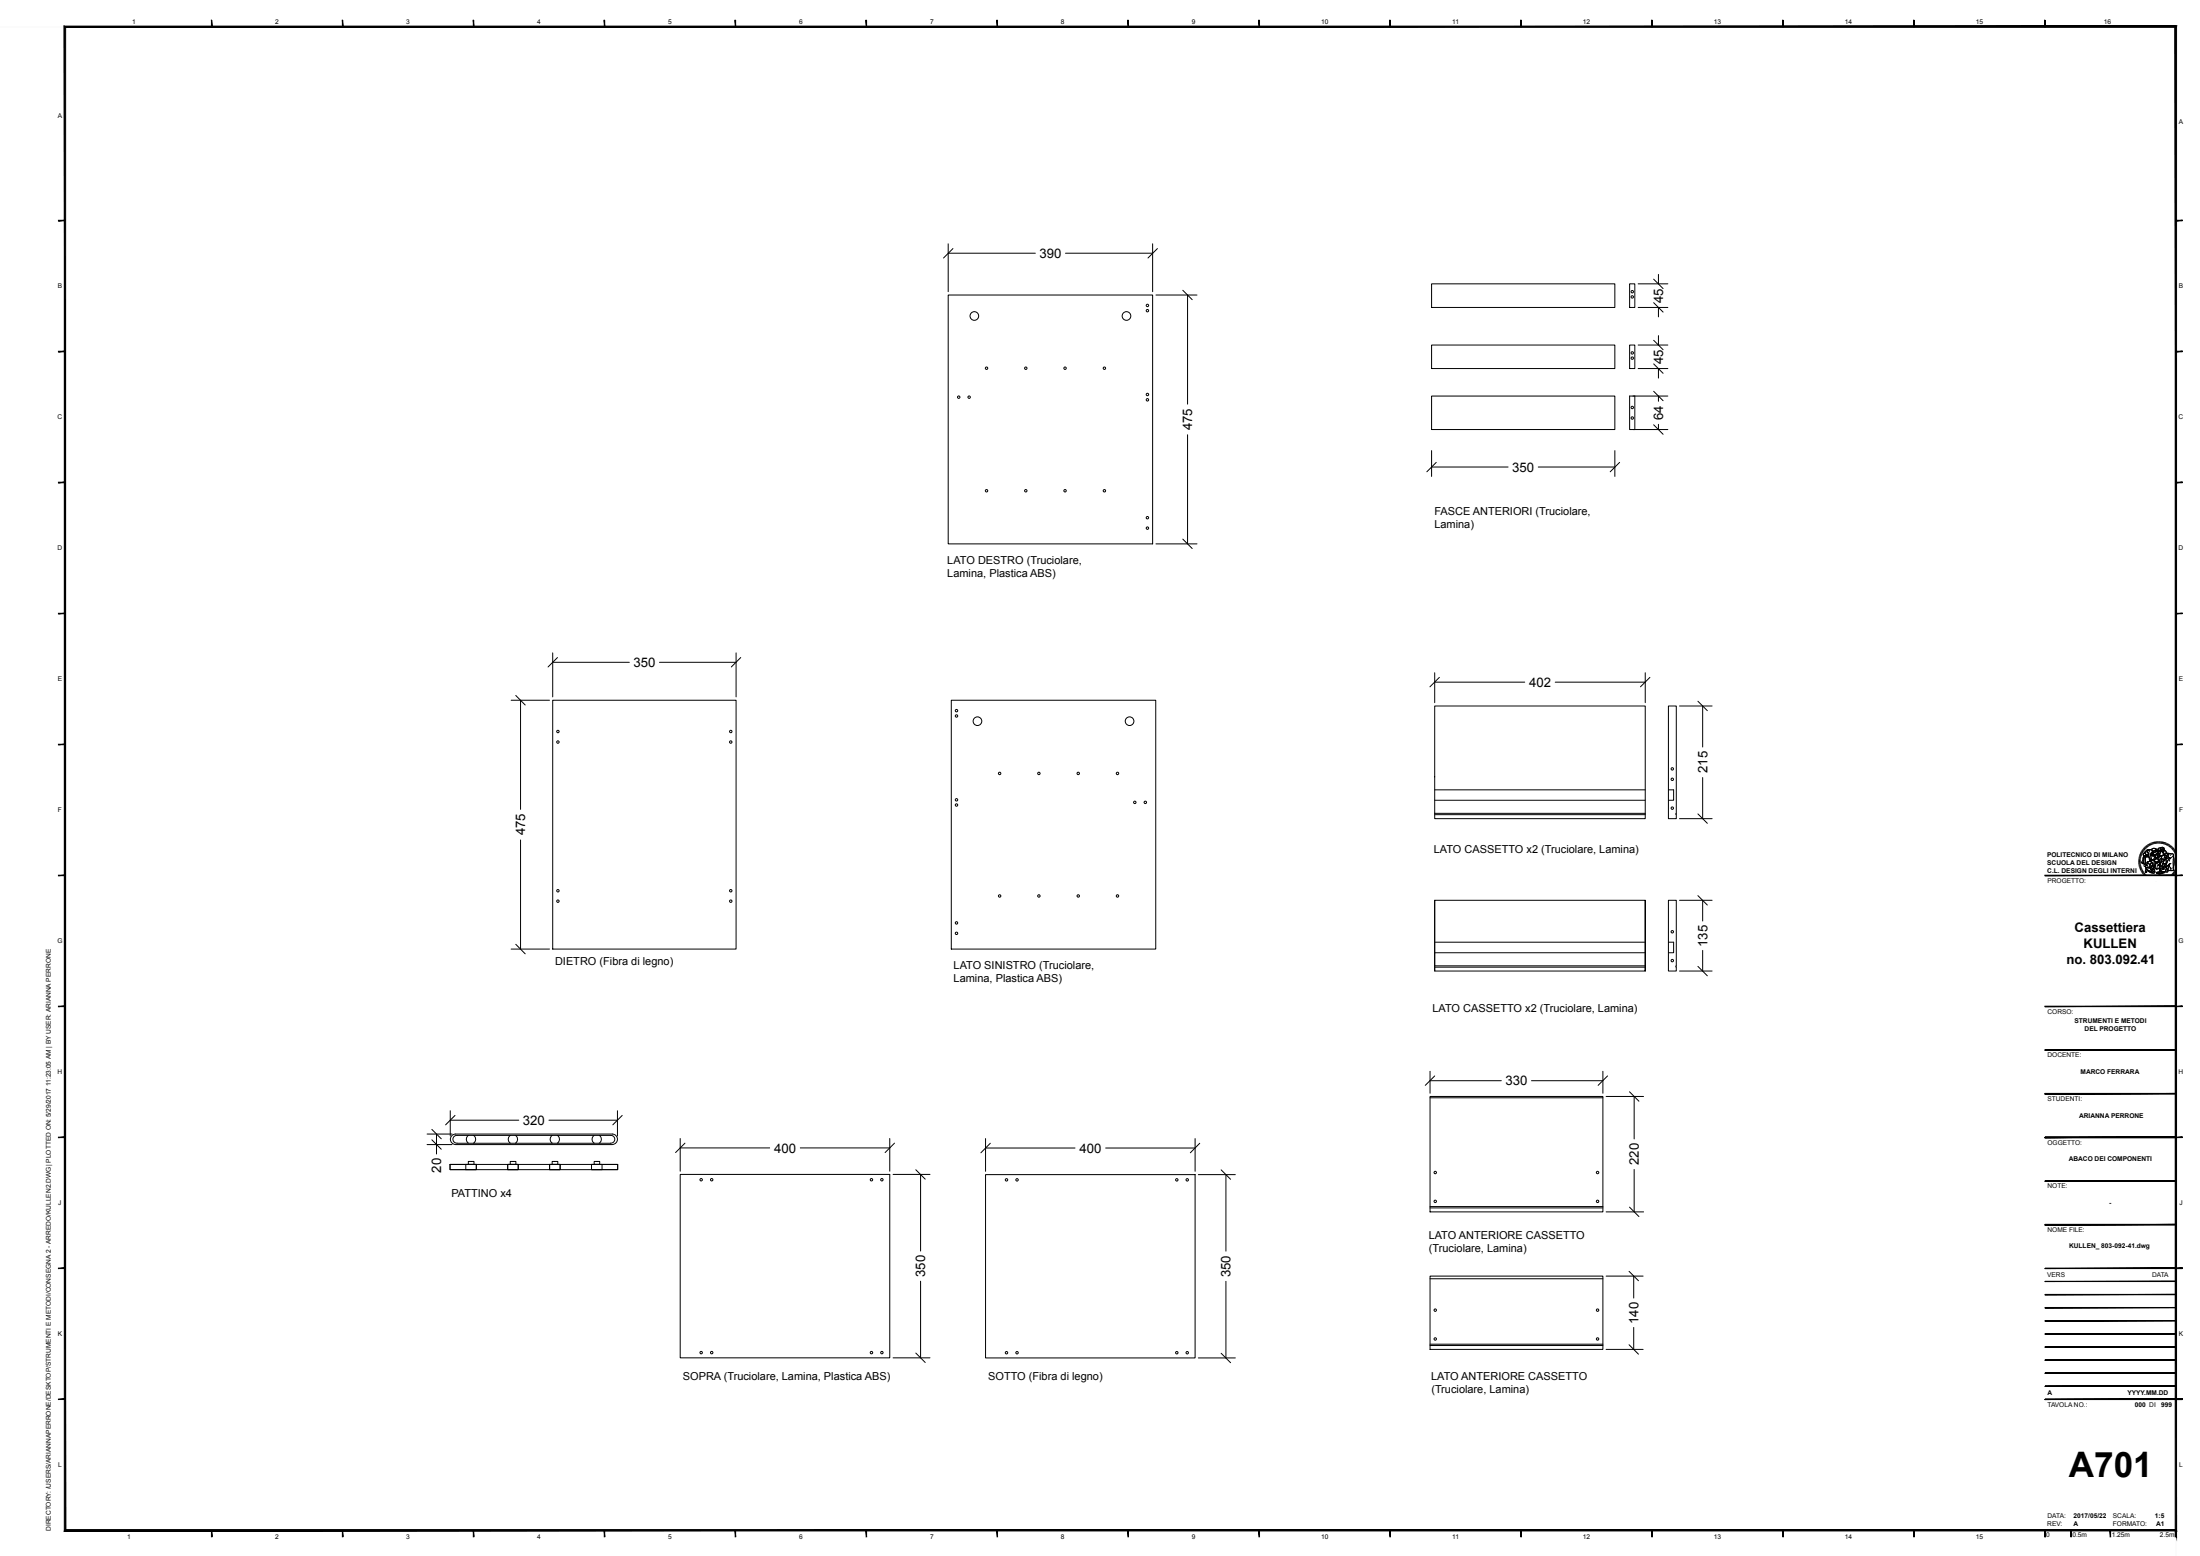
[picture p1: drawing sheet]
<svg xmlns="http://www.w3.org/2000/svg" width="840mm" height="594mm" viewBox="0 0 840 594" stroke-linecap="round" stroke-linejoin="round" font-family="sans-serif">
<g fill="none" stroke="#000" stroke-width=".38">
<path d="M362 93.1v18.3M362 96.7h33.3M363.9 94.9l-3.6 3.6M406.8 96.7h33.3M440.1 93.1v18.3M441.9 94.9l-3.6 3.6M362 112.6h78.1v95h-78.1zM441.4 112.6h15.6M451.6 110.8l3.6 3.6M453.4 112.6v41.7M546.6 108.4h70v9h-70zM622.2 108.4h2v9h-2z"/>
<path d="M625.5 108.4h11.3M625.5 117.4h11.3M631.4 106.6l3.6 3.6M631.4 115.5l3.6 3.6M633.2 104.8v3.6M633.2 117.4v3.6M546.6 131.7h70v9h-70zM622.2 131.7h2v9h-2zM625.5 131.7h11.3M631.4 129.9l3.6 3.6M631.4 138.9l3.6 3.6M633.2 128.1v3.6"/>
<path d="M546.6 151.2h70v12.8h-70zM624.2 151.2v12.8h-2v-12.8h14.6M625.5 140.7h11.3M631.4 149.4l3.6 3.6M633.2 140.7v3.6M633.2 151.2v2M453.4 166v41.6M546.6 172v9.9M546.6 178.3h29.2M548.4 176.5l-3.6 3.6M587.3 178.3h29.3M616.6 172v9.9"/>
<path d="M618.4 176.5l-3.6 3.6M623.5 164h13.3M631.4 162.2l3.6 3.6M633.2 162v2M441.4 207.6h15.6M451.6 205.8l3.6 3.6M211 249.2v16.8M211 252.8h29.3M212.9 251l-3.6 3.6M251.8 252.8h29.3M281.1 249.2v16.8M282.8 251l-3.6 3.6"/>
<path d="M547.8 256.8v11.4M549.6 258.6l-3.6 3.6M628.2 256.8v11.4M630 258.6l-3.6 3.6M195.2 267.3h14.6M196.9 265.5l3.6 3.6M198.8 267.3v41.7M211 267.3h70.1v95h-70.1zM363.2 267.3h78.1v95h-78.1zM547.8 269.5h80.4v43h-80.4zM547.8 260.4h34.4M593.8 260.4h34.4"/>
<path d="M637 269.5h3v41l-.2 .2 .2 1.8h-3zM641.3 269.5h12.4M648.3 267.7l3.6 3.6M650.1 269.5v15.7M650.1 296.8v15.7M547.8 305.5h80.4M547.8 301.5h80.4M547.8 310.5h80.4M547.8 311h80.4M637 301.5h2v4h-2M641.3 312.5h12.4M648.3 310.7l3.6 3.6"/>
<path d="M198.8 320.7v41.6M816.6 328.5h.6M816.6 328.9h.6M816.6 329.2h.6M816.6 328.1l.6 .1M816.7 327.8l.6 .1M816.7 327.4l.7 .2M816.8 327.1l.6 .2M816.9 326.7l.6 .2M816.9 326.4l.7 .2M817.1 326.1l.6 .2M817.2 325.7l.6 .3"/>
<path d="M817.2 329.5l-.6 .1M817.3 329.8l-.7 .1M817.3 330.2l-.6 .1M817.4 325.4l.6 .3M817.4 330.5l-.7 .1M817.5 330.8l-.7 .2M817.5 325.1l.6 .3M817.6 331.1l-.7 .2M817.7 331.4l-.6 .3M817.8 324.8l.5 .4M817.8 331.7l-.6 .3M817.9 324.5l.6 .4"/>
<path d="M818 332l-.6 .3M818.1 324.2l.6 .4M818.1 332.3l-.6 .3M818.3 332.6l-.6 .3M818.4 324l.5 .4M818.4 326.5l1.3 .3 .7-.3v.5a1.37 1.37 0 0 1-2-.5zM818.5 326.5v.5M818.5 332.8l-.6 .4M818.6 323.7l.5 .4M818.6 327l-.7 2.5 .4 .2M818.6 333.1l-.5 .4M818.7 325.5l.4-.2a1.01 1.01 0 0 0 1.2 1.2l-.6 .3-.3-.2a.68 .68 0 0 1-1.1-.6z"/>
<path d="M818.9 327l-.6 2.7 .7 .2M818.9 323.4l.4 .5M818.9 333.4l-.6 .4M818.9 327l.4 .1-.2 2.7-.3 .1-.5-.3zM819.1 325.3l-.6 .5a.45 .45 0 0 0-.2 .5 .45 .45 0 0 0 .5 .3l.9 .2 .6-.3-.7-.3a.89 .89 0 0 1-.6-.9 .89 .89 0 0 1 .7-.8l1.4-.2a.73 .73 0 0 1 .7 .7 .73 .73 0 0 1-.5 .8l-.1 .9a1.43 1.43 0 0 0 .8 1.6l-.5 .1M819.1 333.6l-.5 .5M819.1 323.2l.5 .5M819.1 330.6l.6 .6h1.2M819.2 325l.6-.5 1.3-.2a.8 .8 0 0 0-1.1 .3 .8 .8 0 0 0 .3 1.1l.1 .6a.96 .96 0 0 1-1-.3 .96 .96 0 0 1-.2-1zM819.3 327.1l1.2-.1 .6 1.2-.1 .5-.7 .2a.43 .43 0 0 0-.5 .2 .43 .43 0 0 0 .2 .6l-.4 .4-.5-.4zM819.3 331l.7 .3 .9-.1 .4 1 .2-.3 .3 .4-.2-.5 .4 .4-.2-.5 .4 .2a.93 .93 0 0 1-.5-1.5l.2 .2a1.46 1.46 0 0 1 0 2.2h-.6a2.4 2.4 0 0 1-2-1.8zM819.3 331a2.57 2.57 0 0 0 2.2 1.8l.5 .3"/>
<path d="M819.3 333.9l-.5 .4M819.3 327.1l-.2 2.8M819.4 331.7l1.9 1.1a.85 .85 0 0 0 1.3-.5 .67 .67 0 0 1 0 .9 .67 .67 0 0 1-.9 0l-1-.3a.68 .68 0 0 0-.5-.6 .68 .68 0 0 0-.8 .4l.1 .4-.4-.5zM819.4 331.7l-.3 .8 .3 .6 .3-.2-.3-.2a.68 .68 0 0 1 .8-.4 .68 .68 0 0 1 .5 .6l.5 .2a.93 .93 0 0 0 1.6-.3l-.2-.5M819.4 322.9l.4 .6M819.5 334.1l-.4 .5M819.6 330.1l-.8-.1v.8a.86 .86 0 0 1 .8-.4 .86 .86 0 0 1 .7 .5M819.7 322.7l.4 .6M819.7 329.9l.6-.4a.98 .98 0 0 1 .7 .8 .98 .98 0 0 1-.5 1l-1.3-.4-.1-.3 .6-.2zM819.8 334.3l-.4 .5M819.8 329.1l1.2-.4 .3 .2 .3-.6 1 .2a1.05 1.05 0 0 1 .4 1.4 1.05 1.05 0 0 1-1.3 .5l.4-.4-.1-.4-.6-.2-.5 .7-.6-.6-.3 .2zM820 322.5l.3 .6"/>
<path d="M820 324.6a.92 .92 0 0 1 1.2-.3 .92 .92 0 0 1 .5 1.1l-.1 .1a2.02 2.02 0 0 0 .4 2.8l-.5 .1-.2 .5-.3-.2 .1-.5-.7-1.6v-.9l-.6-.5zM820 334.5l-.4 .5M820.2 329.4l.7 .7M820.3 329.5l-.6 .4v.5M820.3 322.3l.3 .6M820.3 334.7l-.4 .5M820.5 327h-1.6a.83 .83 0 0 0-.8 1.3l-.5 .9 .3 .3M820.6 327.4l.2 1.4M820.6 322.1l.3 .7M820.6 334.8l-.4 .6M820.8 324.6l-.3 .6-.1 1.4 .7 1.6-.1 .5 .3 .2 .2-.5M820.8 335l-.3 .6"/>
<path d="M820.9 322l.3 .6M821 328.7l-.7 .2a.4 .4 0 0 0-.5 .2 .4 .4 0 0 0 .2 .5M821.1 324.3a.8 .8 0 0 0-1.1 .3 .8 .8 0 0 0 .3 1.1h.1M821.1 335.2l-.3 .6M821.2 321.8l.3 .7M821.3 329.5l.8 .2-.4 .7a.93 .93 0 0 0 .5 1.5l-.4-.2 .1 .5-.3-.4 .2 .5-.3-.4-.2 .3v-.3a1.85 1.85 0 0 1 0-2.4zM821.4 326.2l.7-.3 .3 .3a.32 .32 0 0 0-.4 .2 .32 .32 0 0 0 .2 .3l-.7-.1zM821.4 325.6l.9-.3-.1 .6-1.1 .4zM821.4 326.2l.1 .4 .7 .1M821.4 335.3l-.2 .6M821.5 324.4l.1-.2a1.13 1.13 0 0 1 1.9 .5h-.1a.47 .47 0 0 0-.5-.2 .47 .47 0 0 0-.4 .3h-.7M821.5 324.3l.6-.4 .7 .1a.43 .43 0 0 1 .6 .1 .43 .43 0 0 1-.1 .6l-.3-.2a.81 .81 0 0 1-.8 .4 .81 .81 0 0 1-.7-.5z"/>
<path d="M821.6 321.7l.2 .6M821.7 335.4l-.2 .7M821.8 324.7l.4 .2 .7-.4 .4 .2-.2 .6-.4 .2-1-.1zM821.9 321.6l.2 .6M822 328.3a1.12 1.12 0 0 1 1 .8 1.12 1.12 0 0 1-.3 1.2M822 335.5l-.2 .7M822.1 326.2h.9l-.4 .6a.42 .42 0 0 1-.5-.1 .42 .42 0 0 1 0-.5zM822.1 330.6l.3 1a.77 .77 0 0 1 .1 1 .77 .77 0 0 1-.9 .2M822.2 325.9l.2 .2M822.2 325.6l-1.1 .7M822.2 329.2l-.8 .2M822.2 321.5l.2 .6"/>
<path d="M822.3 325.3l-.4 .5M822.4 335.6l-.2 .7M822.5 326.2h.5l-.3 .5a.39 .39 0 0 1-.6 0 .39 .39 0 0 1 .1-.5l.3 .1h-.2M822.5 329.3a.72 .72 0 0 1 .2 .9 .72 .72 0 0 1-1 .3M822.6 328.5a.88 .88 0 0 1 .6-.7 .88 .88 0 0 1 .9 .3l.4 .6-1.5 .5 .6 .3 .9-.8-.3-.6-1.1-.3-.7 .6 .5-1.3 1.3 .2 .5-.3v-.4l.6 .2v2.1l-.9 1.2h-.4l.6 .2-.1 .4 .2-.2a1.08 1.08 0 0 1-.5 1.1 1.08 1.08 0 0 1-1.2-.1l-.5-.4 .4-.5a1.07 1.07 0 0 0-.5-1.7M822.6 328.3l.6-.5 .6 .1 .7 .8-1.5 .6zM822.6 331.2l.8 .6M822.6 321.4l.1 .7M822.7 335.7l-.2 .7M822.8 325.2v.1M822.9 327.1l-.4 .5-.1 .8M822.9 324.8l.1 .1"/>
<path d="M822.9 330.5l.1 .9M822.9 321.3l.1 .7M823 324.9h-.1M823 329.2l1.1-.5a.6 .6 0 0 1-.3 .7 .6 .6 0 0 1-.8-.2zM823 335.8l-.1 .6M823 330l-.7 1.3M823.2 329.3h-.1M823.3 325.1l.8-.3 .2 .4-.4 .2zM823.3 325.9a.83 .83 0 0 1 1.1 0 .83 .83 0 0 1 .1 1.1h-.1a.69 .69 0 0 0 0-.9 .69 .69 0 0 0-.8-.2l.1 .6a.47 .47 0 0 1 .2 .5 .47 .47 0 0 1-.6 .3 .47 .47 0 0 1-.3-.5zM823.3 324.7l-.6 .8-1-.1M823.3 321.3v.7M823.3 335.8l-.1 .7"/>
<path d="M823.4 333.1l2-.5 1.2 .2-2.1 .6zM823.4 333.1l1.1 .3v.3l-1.1-.3zM823.6 325.8a.76 .76 0 0 1 .8 .7 .76 .76 0 0 1-.7 .8zM823.6 321.2l.1 .7M823.6 335.9v.6M823.7 324.8a.38 .38 0 0 1 .5-.2 .38 .38 0 0 1 .1 .6M823.7 330.2l-.3 1.6 1-.2M823.7 329.3l.1 .1M823.8 324.6l.6 .1 .1 .4-.8-.2zM823.8 329h.1M823.8 329.2l.1 .1M823.8 329v.1"/>
<path d="M823.9 326.1h.1M824 326l-.2 .1M824 321.2v.7M824 335.9l-.1 .6M824 330.1h.4l.2-.6 .4-.1-.4 1.3v-.4zM824.1 325l-.7 .1a.4 .4 0 0 0 .5 .3 .4 .4 0 0 0 .2-.6v.3M824.1 327.3v.7M824.2 328.8l-.6 .7-.4-.3M824.2 325.9l.1 .3M824.3 335.9v.6M824.3 326a.41 .41 0 0 0-.6-.2 .41 .41 0 0 0 0 .7v.1a.47 .47 0 0 1 0 .7 .47 .47 0 0 1-.7-.1 .47 .47 0 0 1 .1-.7l.1-.3a.79 .79 0 0 1 1.2-.3 .79 .79 0 0 1 0 1.2l-.1-.4M824.4 321.2v.7"/>
<path d="M824.4 326.4h-.2M824.4 326.2l.1 .5h-.8M824.4 327l-.7 .3M824.5 333.4l2.1-.6-.1 .3-2 .6zM824.5 333.4v.3M824.6 330.2l-.1 .5 .2-.2M824.6 325.1l.2 .3-.2 .8M824.6 335.9l.1 .6M824.7 324.6v.5M824.7 326.6l.1-1.2-.3-.6a.64 .64 0 0 1-.5-.8 .64 .64 0 0 1 .9-.3v1.6l.3-.6 .2 .4 .5-.2v.6a.66 .66 0 0 1 .3 .8 .66 .66 0 0 1-.7 .4l-.2 .1M824.7 321.2v.7M824.7 329.9v.3l-.1-.2"/>
<path d="M824.7 326.8l.5 .3M824.8 327.6l-.2 1.4M824.8 331.7l.2-.1 .2 1.1-.3-.6-.4 .7zM824.9 328.8l-.4 .8M824.9 335.9l.1 .6M825 323.8a.81 .81 0 0 1 1.2-.1 .81 .81 0 0 1 0 1.1l-.3 .8 .2-1.3a.51 .51 0 0 0-.6-.3 .51 .51 0 0 0-.3 .6l-.3 .7zM825 329.4l-.4 .1-.2 .6h-.4l.6 .2M825 323.8a.81 .81 0 0 1 1.2-.1 .81 .81 0 0 1 0 1.1l-.3 .8 .2-1.1a.5 .5 0 0 0-.5-.5 .5 .5 0 0 0-.4 .6l-.3 .7zM825 327.7l-.4 .9M825.1 323.7l-.9 .1-.2 .6M825.1 321.3l-.1 .7M825.2 324.7l.2 .4 .5-.2"/>
<path d="M825.2 335.8l.2 .6M825.3 326.8a1.39 1.39 0 0 1 2.1 .2l-.1 .1a1.04 1.04 0 0 1-1 1.1 1.04 1.04 0 0 1-1.1-.9zM825.3 324.2l.6-.2 .2 .5-.2 .4-.6 .1zM825.3 328.8l.9-.1-1.1 2.2v.7l-.5 .7-.2-1zM825.3 324.4l.2 .1M825.3 328.8l-.9 2.5 .2 1 .4-.7 .2 1.4-.3-.9-.4 1 .1-.8M825.4 324.9h.1M825.4 327.8l-.2 .4 .1 .6 .9-.1 .5-.6M825.4 321.3l-.1 .7M825.4 324.5h.1M825.5 324.8h.1M825.6 335.7l.1 .7"/>
<path d="M825.8 321.4l-.2 .7M825.8 324.6l.2 .1M825.8 329.8l.8-.1-.5 1.2 .2 .9-.4 .1-.4-.1zM825.8 324.7h.1M825.9 335.7l.2 .6M826.1 325.4l.3 .7M826.1 327.9h.1M826.1 326.3l.9-.4 1-.1-.7 .9zM826.1 321.5l-.1 .6M826.2 328.7l-1.1 2.2-.1 .8M826.2 335.6l.2 .6M826.3 324.5l1.2 1.3-1.2 .2-.2-.4z"/>
<path d="M826.3 327.9h-.3M826.3 324.5l.9 1M826.3 328.2h-.1M826.5 321.6l-.2 .6M826.5 335.5l.2 .6M826.6 332.8v.3l-2.1 .6-1.1-.3v-.3M826.6 329.7l-.5 1.5 .2 .5-.3 .2-.5-.1 .3-2M826.8 327.9l.4-.1-.2 1.8-1.2 .2zM826.8 321.7l-.2 .6M826.8 335.4l.3 .6M826.9 327.5l-.1 .4M826.9 326.5l.5 .5"/>
<path d="M826.9 325.4l.5 .4M827 329.6l-1.2 .2M827 331l.2 .4M827.1 321.8l-.2 .6M827.1 335.3l.3 .6M827.2 327.8l-.1 1.2a3.9 3.9 0 0 0-.2 3.2v.1M827.3 330.7l1.1-.9-.8 2.3a.45 .45 0 0 1 .2 .5 .45 .45 0 0 1-.5 .3 .45 .45 0 0 1-.4-.5zM827.3 326.7h.1a1.29 1.29 0 0 1 1.9-.8 .54 .54 0 0 1 .6 .4 .54 .54 0 0 1-.3 .6 1.22 1.22 0 0 1-1.1 .8 1.22 1.22 0 0 1-1.1-.7M827.4 327l-.5 .6a.74 .74 0 0 1-1 .5 .74 .74 0 0 1-.4-1 .74 .74 0 0 1 1.1-.3l-.3 .6a.49 .49 0 0 0 .7-.3 .49 .49 0 0 0-.5-.6 .86 .86 0 0 0-1.2 .8M827.4 328.5v.6M827.4 335.1l.3 .6M827.4 322l-.2 .6"/>
<path d="M827.7 334.9l.3 .6M827.8 322.1l-.4 .6M827.9 327.7l-.9 .1M827.9 331.9l.6 .4M828 334.8l.3 .5M828.1 322.3l-.4 .6M828.1 325.8l-1.3 .1-.7 .4M828.3 330.7l.8 .9M828.3 334.6l.3 .5M828.3 327.7l-1 1.8-.4 1.7 1.4-1.4 .6-.2M828.3 325.8l.8 .2a.5 .5 0 0 1 .7 .1 .5 .5 0 0 1-.1 .7l.4 2.9a2.62 2.62 0 0 0-.1 2.6h-2.4l.8-2.5-1.5 1.3a5.2 5.2 0 0 1 1.6-3.4l.3-.1a.93 .93 0 0 1-1-.7 .93 .93 0 0 1 .5-1.1zM828.3 325.8a.93 .93 0 0 0-.5 1.1 .93 .93 0 0 0 1 .7"/>
<path d="M828.4 322.5l-.4 .5M828.4 329.8l-.8 2.3a.45 .45 0 0 1 .2 .5 .45 .45 0 0 1-.5 .3 .45 .45 0 0 1-.4-.5l.4-1.6M828.5 334.4l.4 .5M828.5 327.7l-.2 1M828.7 331.2l.1 .6 .6 .5M828.7 322.7l-.4 .5M828.8 334.2l.4 .5M828.9 326.2l-.3 .3M829 322.9l-.5 .5M829 334l.5 .5M829.2 323.1l-.4 .5M829.2 333.7l.5 .5"/>
<path d="M829.4 333.5l.6 .4M829.5 323.4l-.4 .4M829.6 333.3l.6 .4M829.7 327.9l.1 3.3M829.8 326.8l.3 2-.3 2.7 .3 .8h-2.5M829.8 323.6l-.5 .5M829.9 333l.5 .4M830 323.9l-.5 .4M830 332.7l.6 .4M830.2 324.2l-.5 .4M830.2 332.5l.6 .3M830.4 332.2l.6 .3"/>
<path d="M830.5 324.4l-.6 .4M830.5 331.9l.6 .3M830.7 324.7l-.6 .4M830.7 331.6l.6 .2M830.8 331.3l.6 .2M830.8 325l-.6 .4M830.9 331l.6 .2M831 330.6l.6 .2M831 325.4l-.6 .2M831 330.3l.7 .2M831.1 330l.7 .1M831.1 329.7l.7 .1"/>
<path d="M831.2 329.1h.6M831.2 325.6l-.7 .3M831.2 329.4h.6M831.2 328.8h.7M831.3 326l-.6 .2M831.4 326.3l-.6 .2M831.6 326.7l-.7 .2M831.6 327l-.6 .2M831.7 327.3l-.7 .2M831.8 327.7l-.7 .1M831.8 328.4h-.6M831.8 328.1h-.6"/>
<path d="M547.8 343.7v27M547.8 359.7h80.4M628.2 343.7v27h-80.4v-27h80.4v27M637 359.7h2v4h-2M641.3 343.7h12.4M648.3 341.9l3.6 3.6M650.1 343.7v7.9M195.2 362.3h14.6M196.9 360.5l3.6 3.6M547.8 363.7h80.4M547.8 368.7h80.4M547.8 369.2h80.4"/>
<path d="M640 369.2l-.2-.2 .2-.3v-25h-3v27h3v-1.5M641.3 370.7h12.4M648.3 368.9l3.6 3.6M650.1 362.8v7.9M546 418.6h66v44h-66zM546 419.1h66M546 409v8.3M546 412.6h27.2M547.8 410.7l-3.6 3.6M584.8 412.6h27.2M612 409v8.3M613.2 418.6h14.3"/>
<path d="M613.8 410.7l-3.6 3.6M622.2 416.8l3.6 3.6M624 418.6v16.2M163.1 436.9h9.5M163.1 432.9h9.5M164.9 431.1l3.6 3.6M164.9 435.1l3.6 3.6M166.7 432.9v7.6M171.9 424v9.7M171.9 427.6h26.2M173.7 425.8l-3.6 3.6M173.9 436.9a1.99 1.99 0 0 1-1.9-2 1.99 1.99 0 0 1 1.9-2h59.9a1.99 1.99 0 0 1 2 2 1.99 1.99 0 0 1-1.9 2"/>
<path d="M173.9 436.9h59.9M174.5 433.4a1.48 1.48 0 0 0-1.6 1.5 1.48 1.48 0 0 0 1.6 1.5M174.5 433.4h58.7a1.48 1.48 0 0 1 1.5 1.5 1.48 1.48 0 0 1-1.5 1.5h-58.7M178.8 433.4a1.78 1.78 0 0 0 0 3M180.8 433.4a1.78 1.78 0 0 1 0 3M194.9 433.4a1.78 1.78 0 0 0 0 3M196.8 433.4a1.78 1.78 0 0 1 0 3M209.6 427.6h26.2M210.9 433.4a1.78 1.78 0 0 0 0 3M212.8 433.4a1.78 1.78 0 0 1 0 3M226.9 433.4a1.78 1.78 0 0 0 0 3M228.8 433.4a1.78 1.78 0 0 1 0 3"/>
<path d="M235.8 424v9.7M237.6 425.8l-3.6 3.6M259.7 438.2h34.2M259.7 434.6v12.5M261.5 436.4l-3.6 3.6M305.6 438.2h34.1M339.7 434.6v12.5M341.5 436.4l-3.6 3.6M376.3 434.7v12.4M376.3 438.3h34.2M378.1 436.4l-3.6 3.7M422.1 438.3h34.2"/>
<path d="M456.3 434.7v12.4M458.1 436.4l-3.6 3.7M171.8 444.5h10.1v2h-10.1zM171.8 444.5h64v2h-64zM177.8 444.5h4.1v2h-4.1zM178.8 443.4h2.2v1.1h-2.2zM193.8 444.5h4.1v2h-4.1zM194.8 443.4h2.2v1.1h-2.2zM209.8 444.5h4.1v2h-4.1zM210.8 443.4h2.2v1.1h-2.2zM225.8 444.5h10v2h-10zM225.8 444.5h4.1v2h-4.1z"/>
<path d="M226.9 443.4h2.1v1.1h-2.1zM259.7 448.3h80v70.1h-80zM341 448.3h14.1M349.7 446.6l3.6 3.6M351.5 448.3v29.3M376.3 448.4h80v70h-80zM457.5 448.4h14.2M466.3 446.6l3.6 3.6M468.1 448.4v29.2M624 446.4v16.2M546 460.6h66M546 461.1h66"/>
<path d="M613.2 462.6h14.3M622.2 460.8l3.6 3.6M351.5 489.1v29.3M468.1 489.1v29.3M546 487.2h66v27.9h-66zM546 488.2h66M613.2 487.2h14.2M622 485.3l3.6 3.6M623.8 487.2v8.3M341 518.4h14.1M349.7 516.5l3.6 3.6M457.5 518.4h14.2"/>
<path d="M466.3 516.6l3.6 3.6M546 513.1h66M546 513.7h66M613.2 515.1h14.2M622 513.4l3.6 3.6M623.8 506.8v8.3"/>
<circle cx="438.1" cy="118.6" r=".47"/>
<circle cx="438.1" cy="116.6" r=".47"/>
<circle cx="623.2" cy="111.4" r=".47"/>
<circle cx="623.2" cy="113.3" r=".47"/>
<circle cx="372" cy="120.6" r="1.65"/>
<circle cx="430.1" cy="120.6" r="1.65"/>
<circle cx="623.2" cy="136.7" r=".47"/>
<circle cx="623.2" cy="134.7" r=".47"/>
<circle cx="366.1" cy="151.6" r=".47"/>
<circle cx="370" cy="151.6" r=".47"/>
<circle cx="376.7" cy="140.6" r=".47"/>
<circle cx="391.7" cy="140.6" r=".47"/>
<circle cx="406.7" cy="140.6" r=".47"/>
<circle cx="421.7" cy="140.6" r=".47"/>
<circle cx="438.1" cy="150.6" r=".47"/>
<circle cx="438.1" cy="152.6" r=".47"/>
<circle cx="623.2" cy="159.6" r=".47"/>
<circle cx="623.2" cy="155.6" r=".47"/>
<circle cx="376.7" cy="187.3" r=".47"/>
<circle cx="391.7" cy="187.3" r=".47"/>
<circle cx="406.7" cy="187.3" r=".47"/>
<circle cx="421.7" cy="187.3" r=".47"/>
<circle cx="438.1" cy="197.6" r=".47"/>
<circle cx="438.1" cy="201.6" r=".47"/>
<circle cx="213" cy="279.3" r=".47"/>
<circle cx="279" cy="279.3" r=".47"/>
<circle cx="365.2" cy="271.3" r=".47"/>
<circle cx="365.2" cy="273.3" r=".47"/>
<circle cx="373.2" cy="275.3" r="1.65"/>
<circle cx="431.3" cy="275.3" r="1.65"/>
<circle cx="213" cy="283.3" r=".47"/>
<circle cx="279" cy="283.3" r=".47"/>
<circle cx="381.7" cy="295.3" r=".47"/>
<circle cx="396.7" cy="295.3" r=".47"/>
<circle cx="411.7" cy="295.3" r=".47"/>
<circle cx="426.7" cy="295.3" r=".47"/>
<circle cx="638.5" cy="297.5" r=".47"/>
<circle cx="638.5" cy="293.5" r=".47"/>
<circle cx="365.2" cy="305.3" r=".47"/>
<circle cx="365.2" cy="307.3" r=".47"/>
<circle cx="433.3" cy="306.3" r=".47"/>
<circle cx="437.3" cy="306.3" r=".47"/>
<circle cx="638.5" cy="308.5" r=".47"/>
<circle cx="213" cy="340" r=".47"/>
<circle cx="213" cy="344" r=".47"/>
<circle cx="279" cy="340" r=".47"/>
<circle cx="279" cy="344" r=".47"/>
<circle cx="365.2" cy="356.3" r=".47"/>
<circle cx="365.2" cy="352.3" r=".47"/>
<circle cx="381.7" cy="342" r=".47"/>
<circle cx="396.7" cy="342" r=".47"/>
<circle cx="411.7" cy="342" r=".47"/>
<circle cx="426.7" cy="342" r=".47"/>
<circle cx="638.5" cy="355.7" r=".47"/>
<circle cx="638.5" cy="366.7" r=".47"/>
<circle cx="267.7" cy="450.4" r=".47"/>
<circle cx="271.7" cy="450.4" r=".47"/>
<circle cx="332.7" cy="450.4" r=".47"/>
<circle cx="336.7" cy="450.4" r=".47"/>
<circle cx="384.3" cy="450.4" r=".47"/>
<circle cx="388.3" cy="450.4" r=".47"/>
<circle cx="449.3" cy="450.4" r=".47"/>
<circle cx="453.3" cy="450.4" r=".47"/>
<circle cx="548" cy="447.6" r=".47"/>
<circle cx="548" cy="458.6" r=".47"/>
<circle cx="610" cy="458.6" r=".47"/>
<circle cx="610" cy="447.6" r=".47"/>
<circle cx="267.7" cy="516.4" r=".47"/>
<circle cx="271.7" cy="516.4" r=".47"/>
<circle cx="332.7" cy="516.4" r=".47"/>
<circle cx="336.7" cy="516.4" r=".47"/>
<circle cx="384.3" cy="516.4" r=".47"/>
<circle cx="388.3" cy="516.4" r=".47"/>
<circle cx="449.3" cy="516.4" r=".47"/>
<circle cx="453.3" cy="516.4" r=".47"/>
<circle cx="548" cy="500.1" r=".47"/>
<circle cx="548" cy="511.2" r=".47"/>
<circle cx="610" cy="500.1" r=".47"/>
<circle cx="610" cy="511.2" r=".47"/>
</g>
<path d="M0 10.2h830.8v583.8" fill="none" stroke="#fbfbfb" stroke-width=".38"/>
<g fill="#fff" stroke="#fff" stroke-width=".38">
<path d="M805.8 334.2l30.7 4.3h-30.7z"/>
<path d="M805.8 334.2h25l5.7 4.3z"/>
<path d="M830.8 319.7h5.7l-5.7 14.5z"/>
<path d="M836.5 319.7v18.8l-5.7-4.3z"/>
</g>
<path d="M805.8 334.2h25v-14.5h5.7v18.8h-30.7z" fill="none" stroke="#fff" stroke-width=".38"/>
<g fill="#000" stroke="#000" stroke-width=".38">
<path d="M24.6 10l.5 573.9v-573.5zM24.6 10l.5 573.9-.5 .5z"/>
<path d="M80.7 7.7l.2 2.5zM80.7 7.7l.2 2.5z"/>
<path d="M130.7 7.7l.2 2.5zM130.7 7.7l.2 2.5z"/>
<path d="M180.7 7.7l.2 2.5zM180.7 7.7l.2 2.5z"/>
<path d="M230.7 7.7l.2 2.5zM230.7 7.7l.2 2.5z"/>
<path d="M280.7 7.7l.2 2.5zM280.7 7.7l.2 2.5z"/>
<path d="M330.7 7.7l.2 2.5zM330.7 7.7l.2 2.5z"/>
<path d="M380.7 7.7l.2 2.5zM380.7 7.7l.2 2.5z"/>
<path d="M430.7 7.7l.2 2.5zM430.7 7.7l.2 2.5z"/>
<path d="M480.7 7.7l.2 2.5v-2.5zM480.7 7.7l.2 2.5h-.2z"/>
<path d="M530.7 7.7l.2 2.5v-2.5zM530.7 7.7l.2 2.5h-.2z"/>
<path d="M580.7 7.7l.2 2.5v-2.5zM580.7 7.7l.2 2.5h-.2z"/>
<path d="M630.7 7.7l.2 2.5v-2.5zM630.7 7.7l.2 2.5h-.2z"/>
<path d="M680.7 7.7l.2 2.5zM680.7 7.7l.2 2.5z"/>
<path d="M730.7 7.7l.2 2.5zM730.7 7.7l.2 2.5z"/>
<path d="M780.7 7.7l.2 2.5zM780.7 7.7l.2 2.5z"/>
<path d="M25.1 10.4h805.4l.5-.4zM24.6 10h806.4l-805.9 .4z"/>
<path d="M22.3 84.3h2.5v-.2zM22.3 84.1h2.5l-2.5 .2z"/>
<path d="M830.8 84.3h2.5v-.2zM830.8 84.1h2.5l-2.5 .2z"/>
<path d="M22.3 134.3h2.5v-.2zM22.3 134.1h2.5l-2.5 .2z"/>
<path d="M830.8 134.3h2.5v-.2zM830.8 134.1h2.5l-2.5 .2z"/>
<path d="M22.3 184.3h2.5v-.2zM22.3 184.1h2.5l-2.5 .2z"/>
<path d="M830.8 184.3h2.5v-.2zM830.8 184.1h2.5l-2.5 .2z"/>
<path d="M22.3 234.3l2.5-.2zM22.3 234.1h2.5z"/>
<path d="M830.8 234.3l2.5-.2zM830.8 234.1h2.5z"/>
<path d="M22.3 284.3l2.5-.2zM22.3 284.1h2.5z"/>
<path d="M830.8 284.3l2.5-.2zM830.8 284.1h2.5z"/>
<path d="M22.3 334.3l2.5-.2zM22.3 334.1h2.5z"/>
<path d="M780.8 334.3l50-.2zM780.8 334.1h50z"/>
<path d="M830.8 334.3l2.5-.2zM830.8 334.1h2.5z"/>
<path d="M22.3 384.3l2.5-.2zM22.3 384.1h2.5z"/>
<path d="M780.8 384.3l50-.2zM780.8 384.1h50z"/>
<path d="M830.8 384.3l2.5-.2zM830.8 384.1h2.5z"/>
<path d="M780.8 417.4h50zM780.8 417.6l50-.2z"/>
<path d="M780.8 401h50v-.3zM780.8 400.7h50l-50 .3z"/>
<path d="M780.8 417.6l50-.2zM780.8 417.4h50z"/>
<path d="M22.3 434.3l2.5-.2zM22.3 434.1h2.5z"/>
<path d="M780.8 434.1h50zM780.8 434.3l50-.2z"/>
<path d="M780.8 434.1h50zM780.8 434.3l50-.2z"/>
<path d="M780.8 434.1h50zM780.8 434.3l50-.2z"/>
<path d="M780.8 434.1h50zM780.8 434.3l50-.2z"/>
<path d="M830.8 434.3l2.5-.2zM830.8 434.1h2.5z"/>
<path d="M780.8 450.7v.3l50-.3zM780.8 451l50-.3v.3z"/>
<path d="M780.8 467.4h50zM780.8 467.6l50-.2z"/>
<path d="M780.8 467.4h50zM780.8 467.6l50-.2z"/>
<path d="M22.3 484.3l2.5-.2zM22.3 484.1h2.5z"/>
<path d="M780.8 499.1h50zM780.8 499.3l50-.2z"/>
<path d="M780.8 494.1h50zM780.8 494.3l50-.2z"/>
<path d="M780.8 489.1h50zM780.8 489.2l50-.1z"/>
<path d="M780.8 484.1h50zM780.8 484.3l50-.2z"/>
<path d="M830.8 484.3l2.5-.2zM830.8 484.1h2.5z"/>
<path d="M830.8 484.3l2.5-.2zM830.8 484.1h2.5z"/>
<path d="M780.8 519.1h50zM780.8 519.2l50-.1z"/>
<path d="M780.8 514.1h50zM780.8 514.2l50-.1z"/>
<path d="M780.8 509.1h50zM780.8 509.2l50-.1z"/>
<path d="M780.8 504.1h50zM780.8 504.3l50-.2z"/>
<path d="M22.3 534.3l2.5-.2zM22.3 534.1h2.5z"/>
<path d="M780.8 534.1h50zM780.8 534.3l50-.2z"/>
<path d="M780.8 534.1h50zM780.8 534.3l50-.2z"/>
<path d="M780.8 529.1h50zM780.8 529.2l50-.1z"/>
<path d="M780.8 524.1h50zM780.8 524.2l50-.1z"/>
<path d="M830.8 534.3l2.5-.2zM830.8 534.1h2.5z"/>
<path d="M830.8 534.3l2.5-.2zM830.8 534.1h2.5z"/>
<path d="M830.8 534.3l2.5-.2zM830.8 534.1h2.5z"/>
<path d="M830.8 534.3l2.5-.2zM830.8 534.1h2.5z"/>
<path d="M25.1 583.9l-.5 .5 805.9-.5zM24.6 584.4l805.9-.5 .5 .5z"/>
<path d="M80.7 584.2l.2 2.5zM80.7 584.2l.2 2.5z"/>
<path d="M130.7 584.2l.2 2.5zM130.7 584.2l.2 2.5z"/>
<path d="M180.7 584.2l.2 2.5zM180.7 584.2l.2 2.5z"/>
<path d="M230.7 584.2l.2 2.5zM230.7 584.2l.2 2.5z"/>
<path d="M280.7 584.2l.2 2.5zM280.7 584.2l.2 2.5z"/>
<path d="M330.7 584.2l.2 2.5zM330.7 584.2l.2 2.5z"/>
<path d="M380.7 584.2l.2 2.5zM380.7 584.2l.2 2.5z"/>
<path d="M430.7 584.2l.2 2.5zM430.7 584.2l.2 2.5z"/>
<path d="M480.7 584.2l.2 2.5v-2.5zM480.7 584.2l.2 2.5h-.2z"/>
<path d="M530.7 584.2l.2 2.5v-2.5zM530.7 584.2l.2 2.5h-.2z"/>
<path d="M580.7 584.2l.2 2.5v-2.5zM580.7 584.2l.2 2.5h-.2z"/>
<path d="M630.7 584.2l.2 2.5v-2.5zM630.7 584.2l.2 2.5h-.2z"/>
<path d="M680.7 584.2l.2 2.5zM680.7 584.2l.2 2.5z"/>
<path d="M716.3 584.1h60zM716.3 584.3l60-.2z"/>
<path d="M730.7 584.2l.2 2.5zM730.7 584.2l.2 2.5z"/>
<path d="M780.7 584.2l.2 2.5zM780.7 584.2l.2 2.5z"/>
<path d="M780.7 584.2l.2 2.5zM780.7 584.2l.2 2.5z"/>
<path d="M790.7 584.2l.2 2.5zM790.7 584.2l.2 2.5z"/>
<path d="M805.7 584.2l.2 2.5zM805.7 584.2l.2 2.5z"/>
<path d="M830.5 10.4v573.5l.5 .5zM830.5 10.4l.5-.4v574.4z"/>
<path d="M830.5 584.2l.5 2.5v-2.5zM830.5 584.2l.5 2.5h-.5z"/>
</g>
<text font-size="13.4" x="789.9" y="564">A701</text>
<g font-size="5">
<text x="396.9" y="98.4">390</text>
<text x="635" y="115.7" transform="rotate(-90 635 115.7)">45</text>
<text x="635" y="139" transform="rotate(-90 635 139)">45</text>
<text x="635" y="160.3" transform="rotate(-90 635 160.3)">64</text>
<text x="455.2" y="164.2" transform="rotate(-90 455.2 164.2)">475</text>
<text x="577.4" y="180.1">350</text>
<text x="241.9" y="254.6">350</text>
<text x="583.9" y="262.2">402</text>
<text x="651.9" y="295.1" transform="rotate(-90 651.9 295.1)">215</text>
<text x="200.5" y="318.9" transform="rotate(-90 200.5 318.9)">475</text>
<text x="792.1" y="355.9">Cassettiera</text>
<text x="651.9" y="361.5" transform="rotate(-90 651.9 361.5)">135</text>
<text x="795.5" y="361.9">KULLEN</text>
<text x="789" y="367.9">no. 803.092.41</text>
<text x="574.8" y="414.3">330</text>
<text x="199.6" y="429.4">320</text>
<text x="295.6" y="440">400</text>
<text x="412.2" y="440">400</text>
<text x="168.4" y="447.7" transform="rotate(-90 168.4 447.7)">20</text>
<text x="625.7" y="444.7" transform="rotate(-90 625.7 444.7)">220</text>
<text x="353.3" y="487.5" transform="rotate(-90 353.3 487.5)">350</text>
<text x="469.9" y="487.6" transform="rotate(-90 469.9 487.6)">350</text>
<text x="625.6" y="505.5" transform="rotate(-90 625.6 505.5)">140</text>
</g>
<g font-size="4.2">
<text x="547.7" y="196.5">FASCE ANTERIORI (Truciolare,</text>
<text x="547.7" y="201.5">Lamina)</text>
<text x="361.7" y="215.4">LATO DESTRO (Truciolare,</text>
<text x="361.7" y="220.5">Lamina, Plastica ABS)</text>
<text x="547.5" y="325.8">LATO CASSETTO x2 (Truciolare, Lamina)</text>
<text x="211.9" y="368.5">DIETRO (Fibra di legno)</text>
<text x="364.1" y="370">LATO SINISTRO (Truciolare,</text>
<text x="364.1" y="375.1">Lamina, Plastica ABS)</text>
<text x="546.9" y="386.1">LATO CASSETTO x2 (Truciolare, Lamina)</text>
<text x="172.3" y="456.8">PATTINO x4</text>
<text x="545.5" y="472.8">LATO ANTERIORE CASSETTO</text>
<text x="545.6" y="477.8">(Truciolare, Lamina)</text>
<text x="260.7" y="526.8">SOPRA (Truciolare, Lamina, Plastica ABS)</text>
<text x="377.3" y="526.9">SOTTO (Fibra di legno)</text>
<text x="546.4" y="526.8">LATO ANTERIORE CASSETTO</text>
<text x="546.5" y="531.8">(Truciolare, Lamina)</text>
</g>
<g font-size="2.5">
<text x="50.5" y="9">1</text>
<text x="105.1" y="9">2</text>
<text x="155.1" y="9">3</text>
<text x="205.1" y="9">4</text>
<text x="255.1" y="9">5</text>
<text x="305.1" y="9">6</text>
<text x="355.1" y="9">7</text>
<text x="405.1" y="9">8</text>
<text x="455.1" y="9">9</text>
<text x="504.4" y="9">10</text>
<text x="554.5" y="9">11</text>
<text x="604.4" y="9">12</text>
<text x="654.4" y="9">13</text>
<text x="704.4" y="9">14</text>
<text x="754.4" y="9">15</text>
<text x="803.3" y="9">16</text>
<text x="22.1" y="45.1">A</text>
<text x="831.9" y="47.4">A</text>
<text x="22.1" y="110.1">B</text>
<text x="831.9" y="110.1">B</text>
<text x="22" y="160.1">C</text>
<text x="831.8" y="160.1">C</text>
<text x="22" y="210.1">D</text>
<text x="831.8" y="210.1">D</text>
<text x="22.1" y="260.1">E</text>
<text x="831.9" y="260.1">E</text>
<text x="22.1" y="310.1">F</text>
<text x="832" y="310.1">F</text>
<text x="781.6" y="327.1">POLITECNICO DI MILANO</text>
<text x="781.7" y="330.2">SCUOLA DEL DESIGN</text>
<text x="781.7" y="333.2">C.L. DESIGN DEGLI INTERNI</text>
<text x="781.8" y="337">PROGETTO:</text>
<text x="21.9" y="360.1">G</text>
<text x="831.8" y="360.1">G</text>
<text x="781.8" y="387">CORSO:</text>
<text x="792.1" y="390.4">STRUMENTI E METODI</text>
<text x="796" y="393.4">DEL PROGETTO</text>
<text x="781.8" y="403.6">DOCENTE:</text>
<text x="22" y="410.1">H</text>
<text x="794.4" y="410.1">MARCO FERRARA</text>
<text x="831.8" y="410.1">H</text>
<text x="781.8" y="420.3">STUDENTI:</text>
<text x="793.8" y="426.7">ARIANNA PERRONE</text>
<text x="781.8" y="437">OGGETTO:</text>
<text x="789.9" y="443.2">ABACO DEI COMPONENTI</text>
<text x="781.8" y="453.6">NOTE:</text>
<text x="22.3" y="460.1">J</text>
<text x="805.3" y="460.1">-</text>
<text x="832.1" y="460.1">J</text>
<text x="781.8" y="470.3">NOME FILE:</text>
<text x="790" y="476.5">KULLEN_ 803-092-41.dwg</text>
<text x="781.6" y="487.6">VERS</text>
<text x="821.7" y="487.6">DATA</text>
<text x="22.1" y="510.1">K</text>
<text x="831.9" y="510.1">K</text>
<text x="781.8" y="532.6">A</text>
<text x="812.3" y="532.6">YYYY.MM.DD</text>
<text x="781.8" y="537.1">TAVOLA NO.:</text>
<text x="815.2" y="537.1">000 DI</text>
<text x="825.1" y="537.1">999</text>
<text x="22.2" y="560.1">L</text>
<text x="832.1" y="560.1">L</text>
<text x="781.8" y="579.6">DATA:</text>
<text x="791.8" y="579.6">2017/05/22</text>
<text x="806.7" y="579.6">SCALA:</text>
<text x="822.7" y="579.6">1:5</text>
<text x="19.3" y="584.4" transform="rotate(-90 19.3 584.4)">DIRECTORY: /USERS/ARIANNAPERRONE/DESKTOP/STRUMENTI E METODI/CONSEGNA 2 - ARREDO/KULLEN2.DWG| PLOTTED ON: 5/29/2017 11:23:05 AM | BY USER: ARIANNA PERRONE</text>
<text x="48.6" y="587.6">1</text>
<text x="105.1" y="587.6">2</text>
<text x="155.1" y="587.6">3</text>
<text x="205.1" y="587.6">4</text>
<text x="255.1" y="587.6">5</text>
<text x="305.1" y="587.6">6</text>
<text x="355.1" y="587.6">7</text>
<text x="405.1" y="587.6">8</text>
<text x="455.1" y="587.6">9</text>
<text x="504.4" y="587.6">10</text>
<text x="554.5" y="587.6">11</text>
<text x="604.4" y="587.6">12</text>
<text x="654.4" y="587.6">13</text>
<text x="704.4" y="587.6">14</text>
<text x="754.4" y="587.6">15</text>
<text x="781.3" y="586.7">0</text>
<text x="781.7" y="582.5">REV:</text>
<text x="791.3" y="586.7">0.5m</text>
<text x="791.8" y="582.6">A</text>
<text x="806.3" y="586.7">1.25m</text>
<text x="806.7" y="582.6">FORMATO:</text>
<text x="823.2" y="582.6">A1</text>
<text x="824.7" y="586.7">2.5m</text>
</g>
</svg>
